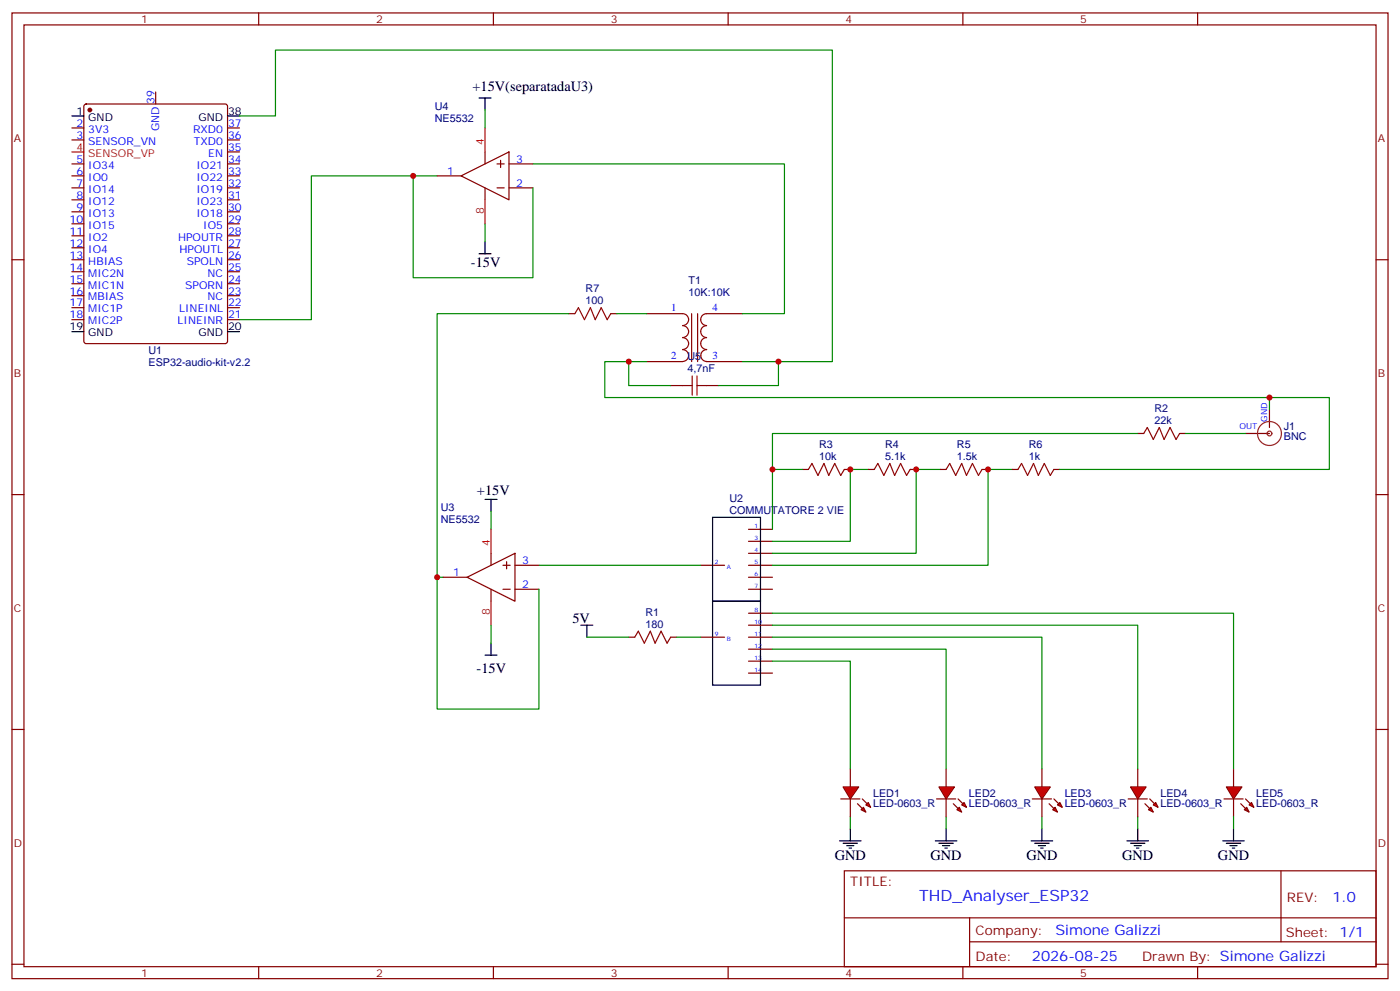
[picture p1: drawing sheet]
<svg xmlns="http://www.w3.org/2000/svg" width="412mm" height="292mm" viewBox="0 0 412 292" stroke-linecap="round" stroke-linejoin="round" font-family="sans-serif">
<g fill="none" stroke="#870000" stroke-width=".35">
<path d="M3.5 3.8h405.4v284.3h-405.4zM7.1 7.3h398.2v277.3h-398.2zM76.2 3.8v3.5M145.3 3.8v3.5M214.5 3.8v3.5M283.6 3.8v3.5M352.8 3.8v3.5M21.2 37.7h3.5M24.9 30.8l.5-.2h40.9l.7 .5v69.4l-.4 .6-41.2 .1-.7-.5v-69.4zM45.9 27.1v3.5M67 37.7h3.6M21.2 41.2h3.5"/>
<path d="M21.2 48.3h3.5M21.2 51.8h3.5M21.2 55.3h3.5M21.2 58.8h3.5M67 41.2h3.6M67 48.3h3.6M67 51.8h3.6M67 55.3h3.6M67 58.8h3.6M67 44.7h3.6M128.8 51.8h7M135.8 51.8l14.1-7.1v14.1z"/>
<path d="M142.9 44.7v3.6M142.9 55.3v3.5M146.4 48.3h2.1M146.4 55.3h2.1M147.5 47.2v2.1M149.9 48.3h7.1M149.9 55.3h7.1M3.5 76.5h3.6M21.2 76.5h3.5M21.2 62.4h3.5M21.2 65.9h3.5M21.2 69.4h3.5"/>
<path d="M21.2 73h3.5M67 76.5h3.6M67 62.4h3.6M67 65.9h3.6M67 69.4h3.6M67 73h3.6M405.3 76.5h3.6M21.2 80h3.5M21.2 83.5h3.5M21.2 87.1h3.5M21.2 90.6h3.5M21.2 94.1h3.5"/>
<path d="M67 80h3.6M67 83.5h3.6M67 87.1h3.6M67 90.6h3.6M67 94.1h3.6M190.5 92.4h10.6M208.1 92.4h10.6M190.5 106.5h10.6M208.1 106.5h10.6M3.5 145.6h3.6M220.5 159.4h7M220.5 155.9h7"/>
<path d="M405.3 145.6h3.6M130.5 170h7.1M137.6 170l14.1-7.1v14.1zM144.6 162.9v3.5M144.6 173.5v3.5M148.2 173.5h2.1M148.2 166.4h2.1M149.2 165.4v2.1M151.7 173.5h7M151.7 166.4h7M206.4 166.4h7M220.5 173.5h7"/>
<path d="M220.5 166.4h7M220.5 170h7M220.5 162.9h7M206.4 187.6h7M220.5 198.2h7M220.5 194.7h7M220.5 180.6h7M220.5 184.1h7M220.5 187.6h7M220.5 191.1h7M3.5 214.8h3.6M405.3 214.8h3.6"/>
<path d="M248.7 256.4h156.6v28.2h-156.6zM377.3 256.4v20.9M248.7 270.2h156.5M285.6 277.3h119.6M285.6 270.2v14.2M3.5 283.9h3.6M76.2 284.6v3.5M145.3 284.6v3.5M214.5 284.6v3.5M283.6 284.6v3.5M352.8 284.6v3.5M405.3 283.9h3.6"/>
</g>
<circle cx="26.5" cy="32.4" r=".53" fill="#870000" stroke="#870000" stroke-width=".35"/>
<path d="M21.2 34.1h3.5M67 34.1h3.6M21.2 97.6h3.5M67 97.6h3.6M209.9 152.3h14.1v24.7h-14.1zM209.9 177h14.1v24.7h-14.1z" fill="none" stroke="#000" stroke-width=".35"/>
<path d="M142.9 37.7v7M21.2 44.7h3.5M142.9 58.8v7.1M144.6 155.9v7M144.6 177v7.1" fill="none" stroke="#f00" stroke-width=".35"/>
<path d="M201.1 99.4a1.75 1.75 0 0 1 1.7 1.8 1.75 1.75 0 0 1-1.7 1.7M201.1 92.4a1.76 1.76 0 0 1 1.7 1.7 1.76 1.76 0 0 1-1.7 1.8 1.75 1.75 0 0 1 1.7 1.7 1.75 1.75 0 0 1-1.7 1.8M203.7 92.4v14.1M205.5 92.4v14.1M208.1 99.4a1.75 1.75 0 0 0-1.7 1.8 1.75 1.75 0 0 0 1.7 1.7M208.1 92.4a1.76 1.76 0 0 0-1.7 1.7 1.76 1.76 0 0 0 1.7 1.8 1.75 1.75 0 0 0-1.7 1.7 1.75 1.75 0 0 0 1.7 1.8M201.1 102.9a1.75 1.75 0 0 1 1.7 1.8 1.75 1.75 0 0 1-1.7 1.7M208.2 102.9a1.75 1.75 0 0 0-1.8 1.8 1.75 1.75 0 0 0 1.8 1.7" fill="none" stroke="#a10000" stroke-width=".35"/>
<g fill="#f00" stroke="#870000" stroke-width=".35">
<path d="M248.4 231.7h4.5l-2.4 3.5z"/>
<path d="M247.6 235.2h5.7z"/>
</g>
<g fill="#870000" stroke="#870000" stroke-width=".35">
<path d="M254 235.2l1.4 1.4z"/>
<path d="M252.6 236.6l1.4 1.5z"/>
</g>
<g fill="#f00" stroke="#870000" stroke-width=".35">
<path d="M255.1 237l.7-.7 .7 1.4z"/>
<path d="M253.6 238.4l.8-.7 .7 1.4z"/>
</g>
<path d="M250.5 226.4v5.3M250.5 235.2v5.3" fill="none" stroke="#870000" stroke-width=".35"/>
<g fill="#f00" stroke="#870000" stroke-width=".35">
<path d="M276.6 231.7h4.6l-2.5 3.5z"/>
<path d="M275.9 235.2h5.6z"/>
</g>
<g fill="#870000" stroke="#870000" stroke-width=".35">
<path d="M282.2 235.2l1.4 1.4z"/>
<path d="M280.8 236.6l1.4 1.5z"/>
</g>
<g fill="#f00" stroke="#870000" stroke-width=".35">
<path d="M283.3 237l.7-.7 .7 1.4z"/>
<path d="M281.9 238.4l.7-.7 .7 1.4z"/>
</g>
<path d="M278.7 226.4v5.3M278.7 235.2v5.3" fill="none" stroke="#870000" stroke-width=".35"/>
<g fill="#f00" stroke="#870000" stroke-width=".35">
<path d="M304.8 231.7h4.6l-2.5 3.5z"/>
<path d="M304.1 235.2h5.6z"/>
</g>
<g fill="#870000" stroke="#870000" stroke-width=".35">
<path d="M310.4 235.2l1.5 1.4z"/>
<path d="M309 236.6l1.4 1.5z"/>
</g>
<g fill="#f00" stroke="#870000" stroke-width=".35">
<path d="M311.5 237l.7-.7 .7 1.4z"/>
<path d="M310.1 238.4l.7-.7 .7 1.4z"/>
</g>
<path d="M306.9 226.4v5.3M306.9 235.2v5.3" fill="none" stroke="#870000" stroke-width=".35"/>
<g fill="#f00" stroke="#870000" stroke-width=".35">
<path d="M333 231.7h4.6l-2.5 3.5z"/>
<path d="M332.3 235.2h5.7z"/>
</g>
<g fill="#870000" stroke="#870000" stroke-width=".35">
<path d="M338.7 235.2l1.4 1.4z"/>
<path d="M337.3 236.6l1.4 1.5z"/>
</g>
<g fill="#f00" stroke="#870000" stroke-width=".35">
<path d="M339.7 237l.7-.7 .7 1.4z"/>
<path d="M338.3 238.4l.7-.7 .7 1.4z"/>
</g>
<path d="M335.1 226.4v5.3M335.1 235.2v5.3" fill="none" stroke="#870000" stroke-width=".35"/>
<g fill="#f00" stroke="#870000" stroke-width=".35">
<path d="M361.2 231.7h4.6l-2.4 3.5z"/>
<path d="M360.5 235.2h5.7z"/>
</g>
<g fill="#870000" stroke="#870000" stroke-width=".35">
<path d="M366.9 235.2l1.4 1.4z"/>
<path d="M365.5 236.6l1.4 1.5z"/>
</g>
<g fill="#f00" stroke="#870000" stroke-width=".35">
<path d="M367.9 237l.8-.7 .7 1.4z"/>
<path d="M366.5 238.4l.7-.7 .7 1.4z"/>
</g>
<g fill="none" stroke="#870000" stroke-width=".35">
<path d="M167.6 92.4h1.7M179.9 92.4h1.8M197.6 113.5h3.5M208.1 113.5h3.6M236.4 138.2h1.7M248.7 138.2h1.8M255.8 138.2h1.7M268.1 138.2h1.8M276.9 138.2h1.8M289.3 138.2h1.7M298.1 138.2h1.8M310.4 138.2h1.8"/>
<path d="M335.1 127.6h1.8M347.5 127.6h1.7M366.9 127.6h7M373.9 120.6v5.3M185.2 187.6h1.8M197.6 187.6h1.7M363.4 226.4v5.3M363.4 235.2v5.3"/>
</g>
<path d="M169.3 92.4l1.1-1.8 1.8 3.5 1.7-3.5 1.4 3.5 1.8-3.5 1.8 3.5 1-1.7M201.1 113.5h2.8M203.9 110.7v5.6M205.3 113.5h2.8M205.3 110.7v5.6M238.1 138.2l1.1-1.7 1.7 3.5 1.8-3.5 1.4 3.5 1.8-3.5 1.7 3.5 1.1-1.8M257.5 138.2l1.1-1.7 1.7 3.5 1.8-3.5 1.4 3.5 1.8-3.5 1.8 3.5 1-1.8M278.7 138.2l1.1-1.7 1.7 3.5 1.8-3.5 1.4 3.5 1.8-3.5 1.7 3.5 1.1-1.8M299.9 138.2l1-1.7 1.8 3.5 1.7-3.5 1.5 3.5 1.7-3.5 1.8 3.5 1-1.8M336.9 127.6l1.1-1.7 1.7 3.5 1.8-3.5 1.4 3.5 1.8-3.5 1.7 3.5 1.1-1.8M187 187.6l1-1.8 1.8 3.6 1.8-3.6 1.4 3.6 1.7-3.6 1.8 3.6 1.1-1.8" fill="none" stroke="#a10000" stroke-width=".35"/>
<g fill="none" stroke="#000" stroke-width=".35">
<path d="M141.1 28.9h3.5M142.9 28.9v3.5M141.1 74.7h3.5M142.9 71.2v3.5M142.9 147h3.5M144.6 147v3.6M142.9 192.9h3.5M144.6 189.4v3.5M171.1 184.1h3.5M172.9 184.1v3.5M247.3 247.6h6.3M248.4 248.3h4.2"/>
<path d="M249.4 249h2.1M250.1 249.7h.7M250.5 244.1v3.5M275.5 247.6h6.4M276.6 248.3h4.2M277.6 249h2.2M278.3 249.7h.7M278.7 244.1v3.5M303.7 247.6h6.4M304.8 248.3h4.2M305.9 249h2.1M306.6 249.7h.7"/>
<path d="M306.9 244.1v3.5M332 247.6h6.3M333 248.3h4.3M334.1 249h2.1M334.8 249.7h.7M335.1 244.1v3.5M360.2 247.6h6.3M361.2 248.3h4.3M362.3 249h2.1M363 249.7h.7M363.4 244.1v3.5"/>
</g>
<g fill="none" stroke="#008700" stroke-width=".35">
<path d="M70.6 34.1h10.5v-19.4h164.1v91.8h-26.5M142.9 32.4v5.3M121.7 51.8v30h35.3v-26.5M128.8 51.8h-37.1v42.3h-21.1M157 48.3h74.1v44.1h-12.4M142.9 65.9v5.3M167.6 92.4h-38.8v77.6h1.7M181.7 92.4h8.8M185.2 106.5v7h12.4M190.5 106.5h-12.3v10.6h195.7M229.3 106.5v7h-17.6M227.5 138.2h8.9"/>
<path d="M255.8 138.2h-5.3v21.2h-23M276.9 138.2h-7v24.7h-42.4M298.1 138.2h-7.1v28.2h-63.5M335.1 127.6h-107.6v28.3M349.2 127.6h17.7M373.9 120.6v-3.5h17.7v21.1h-79.4M144.6 150.6v5.3M128.8 170v38.8h29.9v-35.3M158.7 166.4h47.7M144.6 184.1v5.3M172.9 187.6h12.3M199.3 187.6h7.1"/>
<path d="M227.5 180.6h135.9v45.8M227.5 184.1h107.6v42.3M227.5 187.6h79.4v38.8M227.5 191.1h51.2v35.3M227.5 194.7h23v31.7M250.5 240.5v3.6M278.7 240.5v3.6M306.9 240.5v3.6M335.1 240.5v3.6M363.4 240.5v3.6"/>
</g>
<g fill="none" stroke="#8c2424" stroke-width=".35">
<circle cx="373.9" cy="127.6" r="3.5"/>
<circle cx="373.9" cy="127.6" r=".71"/>
</g>
<g fill="#c00">
<circle cx="227.5" cy="138.2" r=".88"/>
<circle cx="250.5" cy="138.2" r=".88"/>
<circle cx="269.9" cy="138.2" r=".88"/>
<circle cx="291" cy="138.2" r=".88"/>
<circle cx="373.9" cy="117.1" r=".88"/>
<circle cx="128.8" cy="170" r=".88"/>
<circle cx="185.2" cy="106.5" r=".88"/>
<circle cx="229.3" cy="106.5" r=".88"/>
<circle cx="121.7" cy="51.8" r=".88"/>
</g>
<text font-size="4.6" fill="#00f" x="270.8" y="265.4">THD_Analyser_ESP32</text>
<g font-size="4.2">
<text x="139.2" y="26.9">+15V(separatadaU3)</text>
<text x="138.7" y="78.7">-15V</text>
<text x="140.5" y="145.9">+15V</text>
<text x="168.6" y="183.4">5V</text>
<text x="140.4" y="198">-15V</text>
<text x="245.9" y="253.2">GND</text>
<text x="274.1" y="253.2">GND</text>
<text x="302.3" y="253.2">GND</text>
<text x="330.6" y="253.2">GND</text>
<text x="358.8" y="253.2">GND</text>
</g>
<g font-size="4.2" fill="#00f">
<text x="392.5" y="265.7">1.0</text>
<text x="310.9" y="275.2">Simone Galizzi</text>
<text x="304" y="283">2026-08-25</text>
</g>
<g font-size="3.9" fill="#800">
<text x="250.5" y="261">TITLE:</text>
<text x="379.1" y="265.7">REV:</text>
<text x="287.4" y="275.2">Company:</text>
<text x="378.7" y="275.8">Sheet: 1/1</text>
<text x="287.4" y="282.9">Date:</text>
<text x="336.4" y="282.9">Draw</text>
<text x="346.6" y="282.9">n By: Simone Galizzi</text>
</g>
<g font-size="3.2" fill="#800">
<text x="41.6" y="6.8">1</text>
<text x="110.8" y="6.8">2</text>
<text x="179.9" y="6.8">3</text>
<text x="249.1" y="6.8">4</text>
<text x="318.2" y="6.8">5</text>
<text x="4.1" y="41.9">A</text>
<text x="405.9" y="41.9">A</text>
<text x="4.1" y="111.1">B</text>
<text x="405.9" y="111.1">B</text>
<text x="4.1" y="180.2">C</text>
<text x="405.9" y="180.2">C</text>
<text x="4.1" y="249.3">D</text>
<text x="405.9" y="249.3">D</text>
<text x="41.6" y="287.6">1</text>
<text x="110.8" y="287.6">2</text>
<text x="179.9" y="287.6">3</text>
<text x="249.1" y="287.6">4</text>
<text x="318.2" y="287.6">5</text>
</g>
<g font-size="3.2">
<text x="22.5" y="33.8">1</text>
<text x="26" y="35.6">GND</text>
<text x="58.4" y="35.6">GND</text>
<text x="67.2" y="33.8">38</text>
<text x="20.5" y="97.3">19</text>
<text x="26" y="99.1">GND</text>
<text x="58.4" y="99.1">GND</text>
<text x="67.2" y="97.3">20</text>
</g>
<g font-size="3.2" fill="#00f">
<text x="45.5" y="30.6" transform="rotate(-90 45.5 30.6)">39</text>
<text x="22.5" y="37.3">2</text>
<text x="22.5" y="40.9">3</text>
<text x="26" y="39.1">3V3</text>
<text x="46.9" y="38.6" transform="rotate(-90 46.9 38.6)">GND</text>
<text x="56.9" y="39.1">RXD0</text>
<text x="67.2" y="40.9">36</text>
<text x="67.2" y="37.3">37</text>
<text x="22.5" y="47.9">5</text>
<text x="26" y="42.6">SENSOR_VN</text>
<text x="57.1" y="42.6">TXD0</text>
<text x="61.3" y="46.1">EN</text>
<text x="67.2" y="47.9">34</text>
<text x="67.2" y="44.4">35</text>
<text x="152" y="47.9">3</text>
<text x="22.5" y="51.4">6</text>
<text x="26" y="49.7">IO34</text>
<text x="26" y="53.2">IO0</text>
<text x="57.9" y="53.2">IO22</text>
<text x="57.9" y="49.7">IO21</text>
<text x="67.2" y="51.4">33</text>
<text x="131.7" y="51.4">1</text>
<text x="22.5" y="55">7</text>
<text x="22.5" y="58.5">8</text>
<text x="26" y="56.7">IO14</text>
<text x="57.9" y="56.7">IO19</text>
<text x="67.2" y="58.5">31</text>
<text x="67.2" y="55">32</text>
<text x="152" y="55">2</text>
<text x="20.5" y="65.5">10</text>
<text x="22.5" y="62">9</text>
<text x="26" y="60.3">IO12</text>
<text x="26" y="63.8">IO13</text>
<text x="57.9" y="63.8">IO18</text>
<text x="57.9" y="60.3">IO23</text>
<text x="67.2" y="65.5">29</text>
<text x="67.2" y="62">30</text>
<text x="20.5" y="69.1">11</text>
<text x="26" y="67.3">IO15</text>
<text x="26" y="70.8">IO2</text>
<text x="52.4" y="70.8">HPOUTR</text>
<text x="59.9" y="67.3">IO5</text>
<text x="67.2" y="69.1">28</text>
<text x="20.5" y="72.6">12</text>
<text x="20.5" y="76.1">13</text>
<text x="26" y="74.4">IO4</text>
<text x="26" y="77.9">HBIAS</text>
<text x="52.9" y="74.4">HPOUTL</text>
<text x="55" y="77.9">SPOLN</text>
<text x="67.2" y="76.1">26</text>
<text x="67.2" y="72.6">27</text>
<text x="20.5" y="79.7">14</text>
<text x="20.5" y="83.2">15</text>
<text x="26" y="81.4">MIC2N</text>
<text x="61.1" y="81.4">NC</text>
<text x="67.2" y="83.2">24</text>
<text x="67.2" y="79.7">25</text>
<text x="20.5" y="86.7">16</text>
<text x="26" y="84.9">MIC1N</text>
<text x="26" y="88.5">MBIAS</text>
<text x="54.6" y="84.9">SPORN</text>
<text x="61.1" y="88.5">NC</text>
<text x="67.2" y="86.7">23</text>
<text x="20.5" y="90.2">17</text>
<text x="20.5" y="93.8">18</text>
<text x="26" y="92">MIC1P</text>
<text x="26" y="95.5">MIC2P</text>
<text x="52.3" y="95.5">LINEINR</text>
<text x="52.8" y="92">LINEINL</text>
<text x="67.2" y="93.8">21</text>
<text x="67.2" y="90.2">22</text>
<text x="197.7" y="91.7">1</text>
<text x="209.9" y="91.7">4</text>
<text x="197.7" y="105.8">2</text>
<text x="209.9" y="105.8">3</text>
<text x="153.8" y="166.1">3</text>
<text x="133.5" y="169.6">1</text>
<text x="153.8" y="173.1">2</text>
</g>
<g font-size="3.2" fill="#000080">
<text x="128.1" y="35.9">NE5532</text>
<text x="128.1" y="32.4">U4</text>
<text x="202.8" y="83.5">T1</text>
<text x="172.5" y="89.5">100</text>
<text x="172.5" y="86">R7</text>
<text x="202.8" y="87.1">10K:10K</text>
<text x="43.7" y="107.9">ESP32-audio-kit-v2.2</text>
<text x="43.7" y="104.4">U1</text>
<text x="202.5" y="106.1">U5</text>
<text x="202.5" y="109.6">4,7nF</text>
<text x="340.1" y="124.8">22k</text>
<text x="340.1" y="121.3">R2</text>
<text x="241.3" y="131.9">R3</text>
<text x="260.7" y="131.9">R4</text>
<text x="281.9" y="131.9">R5</text>
<text x="303" y="131.9">R6</text>
<text x="378.2" y="129.6">BNC</text>
<text x="378.2" y="126.7">J1</text>
<text x="241.3" y="135.4">10k</text>
<text x="260.7" y="135.4">5.1k</text>
<text x="281.9" y="135.4">1.5k</text>
<text x="303" y="135.4">1k</text>
<text x="214.8" y="147.7">U2</text>
<text x="129.8" y="154.1">NE5532</text>
<text x="129.8" y="150.6">U3</text>
<text x="214.8" y="151.3">COMMUTATORE 2 VIE</text>
<text x="190.1" y="184.8">180</text>
<text x="190.1" y="181.3">R1</text>
<text x="257.2" y="237.6">LED-0603_R</text>
<text x="257.2" y="234.6">LED1</text>
<text x="285.4" y="237.6">LED-0603_R</text>
<text x="285.4" y="234.6">LED2</text>
<text x="313.6" y="237.6">LED-0603_R</text>
<text x="313.6" y="234.6">LED3</text>
<text x="341.8" y="237.6">LED-0603_R</text>
<text x="341.8" y="234.6">LED4</text>
<text x="370.1" y="237.6">LED-0603_R</text>
<text x="370.1" y="234.6">LED5</text>
</g>
<g font-size="3.2" fill="#f00">
<text x="22.5" y="44.4">4</text>
<text x="26" y="46.1">SENSOR_VP</text>
<text x="142.5" y="42.6" transform="rotate(-90 142.5 42.6)">4</text>
<text x="142.5" y="63" transform="rotate(-90 142.5 63)">8</text>
<text x="144.3" y="160.8" transform="rotate(-90 144.3 160.8)">4</text>
<text x="144.3" y="181.2" transform="rotate(-90 144.3 181.2)">8</text>
</g>
<g font-size="2.5" fill="#00f">
<text x="373.2" y="124.1" transform="rotate(-90 373.2 124.1)">GND</text>
<text x="365.1" y="126.2">OUT</text>
</g>
<g font-size="1.8" fill="#00f">
<text x="222.2" y="155.5">1</text>
<text x="222.2" y="159">3</text>
<text x="210.5" y="166.1">2</text>
<text x="214.1" y="167.5">A</text>
<text x="222.2" y="166.1">5</text>
<text x="222.2" y="162.6">4</text>
<text x="222.2" y="173.1">7</text>
<text x="222.2" y="169.6">6</text>
<text x="222.2" y="180.2">8</text>
<text x="222.2" y="183.7">10</text>
<text x="210.5" y="187.3">9</text>
<text x="214.1" y="188.7">B</text>
<text x="222.2" y="187.3">11</text>
<text x="222.2" y="190.8">12</text>
<text x="222.2" y="197.8">14</text>
<text x="222.2" y="194.3">13</text>
</g>
</svg>
